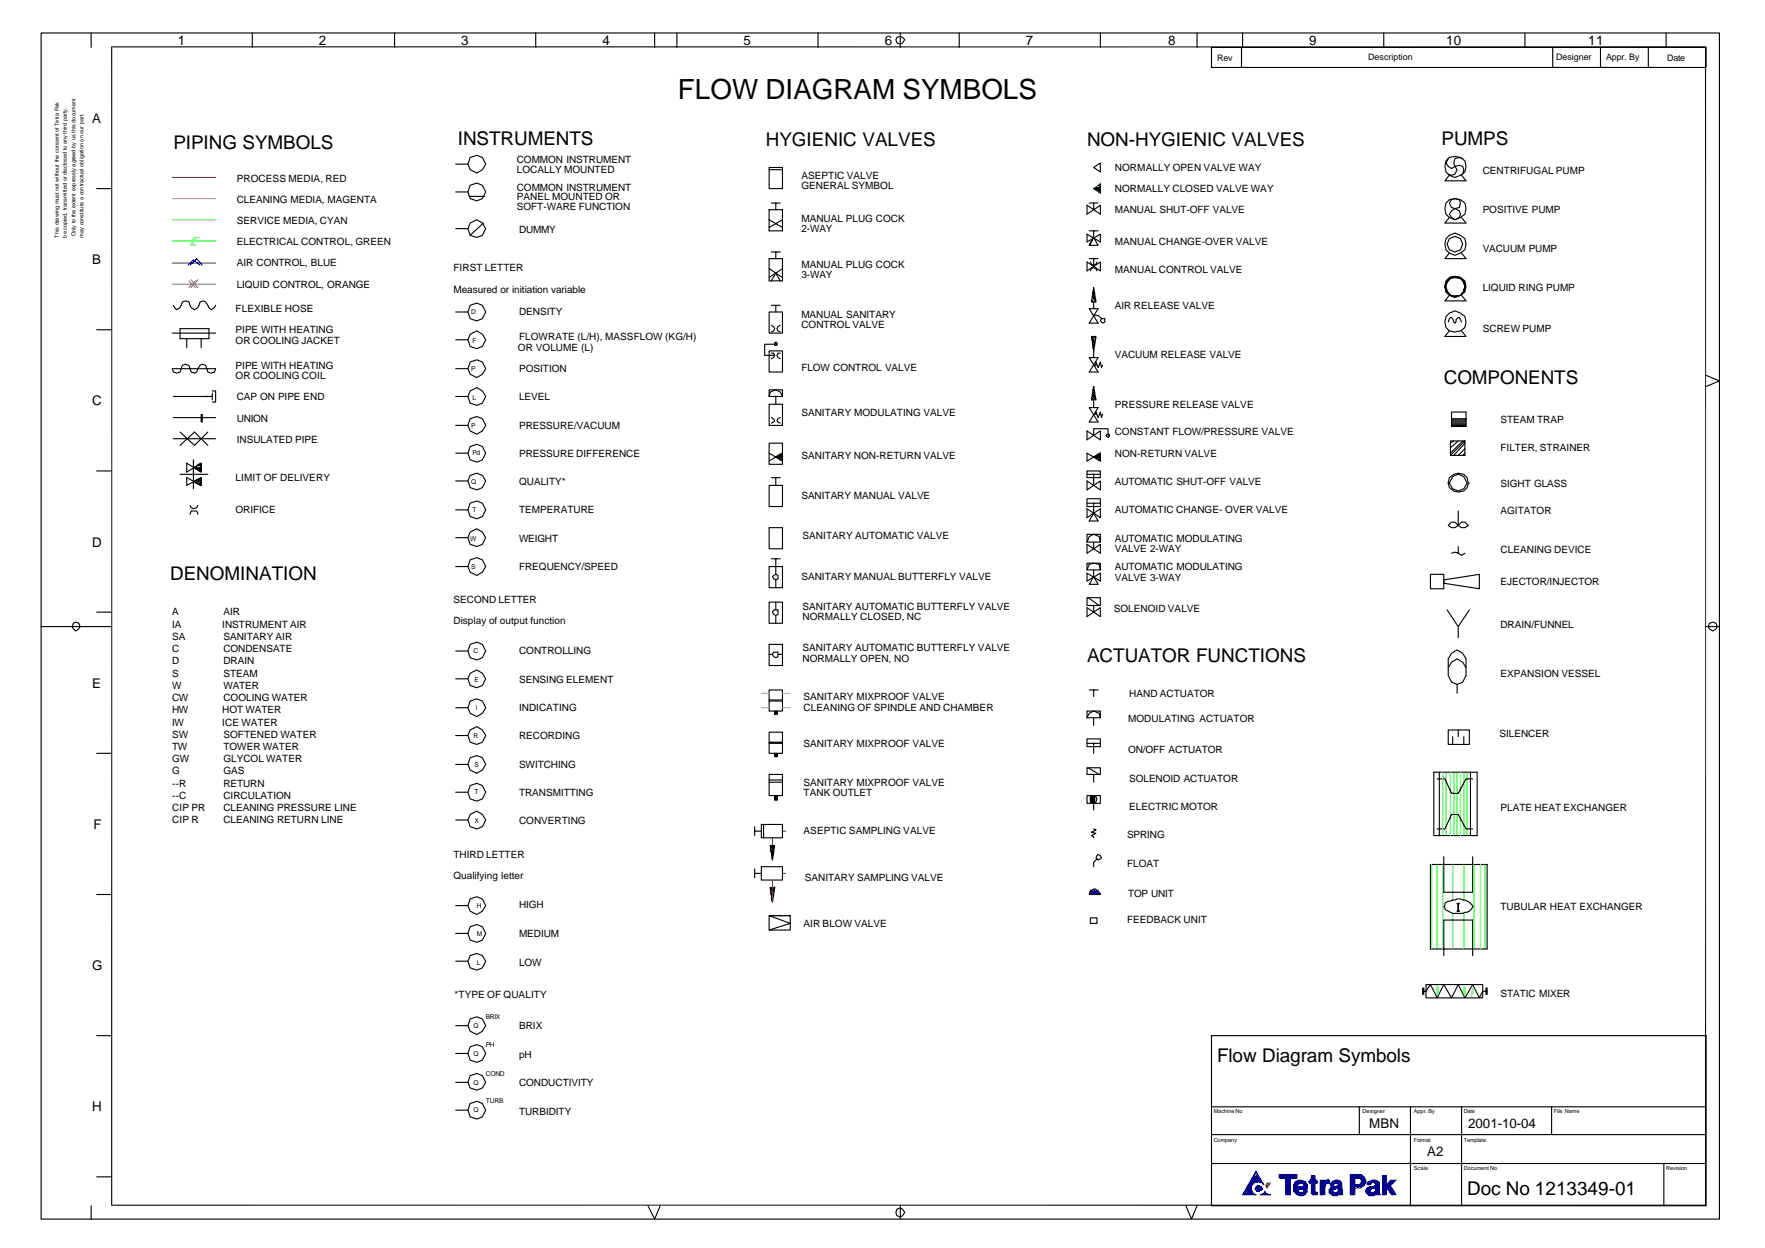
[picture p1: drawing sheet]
<svg xmlns="http://www.w3.org/2000/svg" width="420mm" height="297mm" viewBox="0 0 420 297" stroke-linecap="round" stroke-linejoin="round" font-family="sans-serif">
<g fill="none" stroke="#000" stroke-width=".26">
<path d="M9.8 7.8h399.5v282.4h-399.5zM21.7 7.8v3.5M26.5 11.2h379.6M26.6 11v276M60.1 7.8v3.5M93.9 7.8v3.5M127.5 7.8v3.5M155.8 7.8v3.5M161.1 7.8v3.5M194.7 7.8v3.5M213.5 8.9l.8-.3 1.1 .8-.6 .8-.5 .3-.8-.3-.2-.8zM214.3 7.8v3.5"/>
<path d="M228.3 7.8v3.5M261.9 7.8v3.5M285 7.8v3.5M295.8 7.8v3.5M329.4 7.8v3.5M363 7.8v3.5M396.6 7.8v3.5M406 11v276M23 44.9h3.5M23 78.5h3.5M406.1 89.3l3.2 1.4-3.2 1.3M23 112.1h3.5"/>
<path d="M9.8 149.1h16.7M17.5 148.3l.5-.2 .8 .2 .3 .8-.3 .6-.8 .5-.8-1.1zM23 145.7h3.5M406.1 149.1h3.2M406.9 148.3l.8-.2 .8 .2 .3 .8-.3 .6-.8 .5-.8-.5-.2-.6zM23 179.3h3.5M23 212.9h3.5M23 246.5h3.5M406.1 246.5h-117.7v40.5h117.7M288.4 276.9h117.7M288.4 263.4h117.7M288.4 270.1h117.7"/>
<path d="M21.7 287v3.2M23 280.1h3.5M26.5 286.9h379.6M154.3 287l1.5 3.2 1.4-3.2M213.5 287.8l.8-.3 .5 .3 .6 .8-.6 .8-.5 .2-.8-.2-.2-.8zM214.3 287v3.2M282.3 287l1.3 3.2 1.4-3.2"/>
</g>
<path d="M299 278.8l1.8 3.2-.5-.6h-.5l-.3-.2-.3 .2h-.5l-.8 .8v.3a1.68 1.68 0 0 0 .8 1.8M295.8 284.3h3.2M299 282.5a.66 .66 0 0 1 1 0h.3l.3 .5-.8 .5h-.6l-.5-.5zM300 284.3l.8-.2 .3-.6 .3 .6 .5 .2h.5zM300 284.3h2.4" fill="none" stroke="#00f" stroke-width=".26"/>
<path d="M300 284.3h2.4" fill="none" stroke="#00f" stroke-width=".24"/>
<path d="M300 284.3h1.9z" fill="#00f"/>
<path d="M295.8 284.3h3.2" fill="none" stroke="#00f" stroke-width=".24"/>
<g fill="#00f">
<path d="M300.3 284.3l1.3-.2 .3 .2z"/>
<path d="M300.3 284.3l.3-.2h1z"/>
<path d="M300.6 284.1h1z"/>
</g>
<path d="M295.8 284.2h2.9" fill="none" stroke="#00f" stroke-width=".26"/>
<g fill="#00f">
<path d="M300.8 284.1h.8z"/>
<path d="M295.8 284.3l2.4-.5 .2 .3z"/>
<path d="M301.1 283.5l.3 .6h-.6z"/>
<path d="M299.2 283.5h.6z"/>
</g>
<path d="M299.2 283.5h.6" fill="none" stroke="#00f" stroke-width=".26"/>
<g fill="#00f">
<path d="M299 283.3l.8 .2h-.6z"/>
<path d="M299 283.3h1l-.2 .2z"/>
<path d="M295.8 284.3l2.1-1 .3 .5z"/>
<path d="M299 283.3h1.3z"/>
</g>
<path d="M299 283.3h1.3" fill="none" stroke="#00f" stroke-width=".26"/>
<g fill="#00f">
<path d="M299 283.3l1.6-.3-.3 .3z"/>
<path d="M298.7 283h1.9l-1.6 .3z"/>
<path d="M295.8 284.3l2.1-1.3v.3z"/>
<path d="M298.7 283l.3-.2 1.6 .2z"/>
<path d="M299 282.8l1.3-.3 .3 .5z"/>
<path d="M295.8 284.3l2.1-1.8v.5z"/>
<path d="M299 282.5h1.3l-1.3 .3z"/>
<path d="M299 282.5h1.3z"/>
</g>
<path d="M299 282.5h1" fill="none" stroke="#00f" stroke-width=".26"/>
<g fill="#00f">
<path d="M295.8 284.3l2.1-2.1v.3z"/>
<path d="M299 282.5l.8-.3 .2 .3z"/>
<path d="M299 282.5l.2-.3h.6z"/>
</g>
<path d="M299.2 282.2h.6" fill="none" stroke="#00f" stroke-width=".26"/>
<g fill="#00f">
<path d="M299.2 282.2h.6z"/>
<path d="M298.2 282l-2.4 2.3z"/>
<path d="M298.2 282l-2.4 2.3 2.6-2.6z"/>
</g>
<path d="M300.6 281.7l.2 .3" fill="none" stroke="#00f" stroke-width=".26"/>
<path d="M299 278.8l.5 2.4-.3 .2z" fill="#00f"/>
<path d="M298.8 278.8v2.6M299.1 278.8v2.6" fill="none" stroke="#00f" stroke-width=".26"/>
<g fill="#00f">
<path d="M299 278.8l-.3 2.6-.3 .3z"/>
<path d="M299 278.8l-.6 2.9-2.6 2.6z"/>
<path d="M299 278.8l.8 2.6-.3-.2z"/>
<path d="M299 278.8l1.3 2.6h-.5z"/>
<path d="M299 278.8l1.6 2.9z"/>
<path d="M299 278.8l1.8 3.2z"/>
</g>
<path d="M299 278.8l-3.2 5.5h3.2" fill="none" stroke="#00f" stroke-width=".26"/>
<g fill="#f00">
<path d="M301.1 282.2l1.6-.8-1.1 1.6z"/>
<path d="M301.6 281.4h1.1l-1.6 .8z"/>
</g>
<g fill="none" stroke="#00f" stroke-width=".26">
<path d="M41 62.6h10.3M44.7 63.1l1.3-1.3 1.6 1.3M45.2 63.1l1.6-1.5 1.4 1.5M260.1 211.8l-.8 .6M260.4 211.6l-1.1 1.3M260.9 212.9l.8-.5-.6 .5M260.9 211.6l-1.3 1.3M261.1 211.8l-1.3 1.1M261.4 211.8l-1.3 1.1M261.4 212.1l-.8 .8M261.9 212.6l-.2 .3M304.5 279.6h4.3v.8h-1.6v3.9h-1.1v-3.9h-1.6z"/>
<path d="M312.2 279.8h.8v1.1h.5v.8h-.5v2.1h.5v.5h-1l-.3-.2v-2.4h-.5v-.8h.5zM321.5 279.6h2.6l1.1 1.3v.5l-.6 .8-.8 .6h-1.3v1.5h-1zM322.5 279.6v.8zM323.1 279.6v.8zM323.3 279.6v.8zM304.5 280.4v-.8h.3v.8v-.8h.3v.8v-.8v.8h.2v-.8v.8h.3v-.8v.8v-.8h.3v.8v-.8v.8h.2v-.8v4.7h.3v-4.7v4.7v-4.7h.3v4.7v-4.7v4.7h.2v-4.7v4.7h.3v-4.7v.8v-.8h.2v.8v-.8h.3v.8v-.8v.8h.3v-.8v.8v-.8h.2v.8v-.8h.3v.8M308.2 281.4a1.76 1.76 0 0 1 2.9 .6v1h-2.3l.5 .8h1.1v-.5h.7a1.32 1.32 0 0 1-.7 1.2 1.32 1.32 0 0 1-1.4-.2h-.2l-.8-.8v-1.3zM308.8 282.2l.5-.5h.8l.3 .3v.5h-1.6zM308.8 282v-.8v3.1l-.3-.2v-2.9v2.9v-2.7l-.3 .3v2.1v-2.1l-.2 .3v1.5v-1.3v.8M308.8 283.3v1h.2v-.8v.8v-.5M308.8 282.5v.5M309 281.2v.5z"/>
<path d="M309 281.7v-.5h.3v.5M309 282.5v.5M309.3 283.8v.5zM309.3 281.2v.2zM309.3 283.8v.5h.3v-.5v.5h.2v-.5M309.3 282.5v.5M309.6 281.2v.2zM309.6 282.5v.5M309.8 281.2v.2zM309.8 283.8v.5zM309.8 281.7v-.5h.3v.5v-.5h.3v.5M309.8 282.5v.5"/>
<path d="M310.1 283.8v.5zM310.1 282.5v.5M310.4 282v-.8v1.8v-.5M310.6 281.4v1.6zM310.6 283.5v.6zM310.6 283.5v.8h-.2v-.8v.8v-.5M310.9 283.5v.3zM311.1 283.5v.3zM311.1 282.2v.8v-1l-.2-.3v1.3v-1.3l-.3-.3v1.6M311.7 281.4v-.2v.2v-.2h.2v.2l.3-1.6v4.3v-4.3v4.3l.3 .2v-4.5v4.5h.2v-4.5v4.5v-4.5h.3v4.5v-.5v.5h.3v-.5v.5h.2v-.5v.5M313 281.2v.2zM313.3 281.2v.2z"/>
<path d="M313.5 281.2v.2zM316.2 281.7v-.8v.8v-.8h-.3v.8v-.5h-.3v.8h-.2v-.8l-.3 3.1v-3.1v3.1v-3.1h-.2v3.1v-3.1v3.1h-.3v-3.1v3.1h-.3v-3.1v3.1h1.1v-2.1l.2-.5h.8v-.8h-.8l-.2 .5v-.5h-1.1v3.4M316.4 283v.8zM316.7 281.7a1.67 1.67 0 0 1 2.7-.3l.2 2.9h-1l-.3 .3h-1.1l-.5-.5h-.3v-.8l.6-.8h.8l.8-.3v-.5h-.8l-.3 .5h-.8zM316.7 281.7v.3zM317 281.4v.6zM317 282.8v1.5zM317 282.8v1.5l-.3-.2v-1.1v1.1M317 282v-.6l.2-.2v.8M317.2 283.3l1.6-.8-.2 1-.3 .3h-.8zM317.2 281.2v.8zM317.2 282.8v1.5v-1.8v.5"/>
<path d="M317.2 283.8v.5h.3v-.5v.5h.3v-.2M317.5 281.2v.5zM317.5 282.5v.5M317.8 284.1v.2zM317.8 281.7v-.8h.2v.5v-.5h.3v.8M317.8 282.5v.5M318 283.8v.5v-.2M318 282.5v.3M318.3 283.8v.5zM318.3 282.5v.3M318.6 281.2v.5zM318.6 283v1.3h-.3v-.5"/>
<path d="M318.6 281.2v1.6M318.8 281.2v3.1v-3.1h.3v3.1v-3.1v3.1h.3v-2.9v2.9v-1.3M321.5 284.3v-4.7v4.7h.2v-4.7v4.7v-4.7h.3v4.7v-4.7v4.7h.3v-4.7v4.7M322.5 280.4h1.3l.3 .8-.5 .8h-1.1zM322.5 282v.5zM322.5 280.4v-.8h.3v.8v-.8h.3v.8M322.5 282v.5M322.8 282v.5zM323.1 282v.5zM323.1 282v.5h.2v-.5M323.3 282v.5zM323.3 280.4v-.8h.3v.8v-.8h.2v1"/>
<path d="M323.6 282v.5zM323.8 282v.5zM324.1 281.4v1.1h-.3v-.8M324.1 280.9v-1.1v2.7v-2.7l.3 .3v2.1v-2.1h.2v2.1v-2.1v1.9l.3-.3v-1.1v.8M325.2 283.8v-.5l.2-.3v.8M325.4 281.4l1.4-.5h.8l.7 .5v2.7l.3 .2h-1v-.2l-.6 .5h-1l-.8-.8v-.5l.2-.5 .6-.3h.8l.8-.3v-.5l-.6-.3h-.5l-.3 .6h-.8zM325.4 281.7v.3zM325.4 283v1.1M325.7 281.4v.6zM326 281.2v.8zM326 282.5v1.8v-1.5v1.5h-.3v-1.5v1.3h-.3v-1.3M326 281.2v.8"/>
<path d="M326.2 283l.6-.2h.5l.3-.3v1l-.6 .3h-.8zM326.2 283.8v.5zM326.2 281.7v-.5h.3v.5M326.2 281.2v.8M326.2 282.5v.5M326.5 281.2v.2zM326.5 283.8v.5v-.2v.2h.3v-.5M326.5 282.5v.5M326.8 280.9v.5zM326.8 281.4v-.5h.2v.5v-.5h.3v.8M326.8 282.5v.3M327 283.8v.5z"/>
<path d="M327 282.5v.3M327.3 283.8v.5zM327.3 282.2v.6M327.3 283.8v.3M327.6 282.5v-1.3v3.1v-3.1h.2v3.1v-3.1h.3v3.1v-2.9v2.9h.2v-1.5M327.6 283v1.1M331 282.5v1.6zM331 282.2v-1v2.6l-.3-.3v-2.1v1.9v-1.6h-.2v1.3v-1h-.3v1v-.8v.8l-.3 .3v-3.5v4.5h-.2v-4.5v4.5v-4.5h-.3v4.5v-4.5v4.5h-.3v-4.5v4.5h.8v-1l.6-.3 .8 1.3h1l-1.3-2.1 1.3-1.3h-1.3l-1.1 1.3v-2.4h-.8v4.5M331 282v-.8h.3v.8M331.3 282.8v1.5v-1.3M331.5 281.4v-.2v.5v-.5h-.2v.5M331.5 283v1.3v-1v1h.3v-.8"/>
<path d="M331.8 283.8v.5zM331.8 280.9v.5M332.1 284.1v.2"/>
</g>
<g fill="none" stroke="#000" stroke-width=".26">
<path d="M288.4 11.3h117.7v4.8h-117.7zM295.5 11.3v4.8M369.6 11.3v4.8M381 11.3v4.8M392.4 11.3v4.8M108.5 39.1h2.9M111.9 37.5l1.6-.5 1.3 .5 .8 1.6-.8 1.3-1.3 .8-1.6-.8-.5-1.3zM183.1 39.9h3.2v5h-3.2zM260.4 39.9l1.5-1.1v2.1zM344.2 38.3a2.91 2.91 0 0 1 4.5 0l.3 1.3-.3 1.3-1 .8-1.4 .5a2.65 2.65 0 0 1-2.1-3.9zM344.8 37.7l-.6 1.1 .6 .8 .7 .5 .8-.5M346.3 39.6l.6 .8-.6 1.1-.8 .2-.7-.2"/>
<path d="M346.3 39.6l1.1-.3 .8 .3 .3 .8-.3 1.1M348.2 37.7l-.8-.2-1.1 .2-.2 1.1 .2 .8M108.5 45.7h2.9M108.5 54.4h2.9M111.7 46.7h3.7M111.9 44.1l1.6-.5 1.3 .5 .8 1.6-.8 1.6-1.3 .5-1.6-.5-.5-1.6zM111.9 53.1l1.6-.8 1.3 .8 .8 1.3-.8 1.6-1.3 .5-1.6-.5-.5-1.6zM115.1 53.1l-3.2 2.9M183.1 49.9h3.2v5h-3.2zM183.1 52.3l3.2 1.9M183.1 40.4h3.2M183.6 48.3h2.1"/>
<path d="M183.6 60h2.1M184.7 48.3v1.6M184.7 60v1.6M186.3 52.3l-3.2 1.9M258.8 48.9v2.1l3.1-2.1v2.1zM258.8 55.7v1.9l3.1-1.9v1.9zM259.3 48.3h2.1M259.3 54.9h2.1M260.4 44.9l1.5-1.1v2.1zM260.4 54.9v1.6l-1.1 1.9h2.1l-1-1.9-1.1 1.9M260.4 48.3v1.6M260.4 44.9h1.5"/>
<path d="M260.9 45.2h1M260.9 44.6h1M261.4 45.4h.5M261.4 44.1h.5M344.2 48.3a2.91 2.91 0 0 1 4.5 0l.3 1.4-.3 1.3-1 .8-1.4 .5a2.65 2.65 0 0 1-2.1-4zM345 41.7l-1 1.3h5l-1.1-1.3M345 51.8l-1 1.3h5l-1.1-1.3M345.5 50.2l.8-.5 1.1 .5 .3 .8-.3 .8-1.1 .5-.8-.5-.5-.8zM345.5 47.5l.8-.2 1.1 .2 .3 .8-.3 1.1-1.1 .3-.8-.3-.5-1.1zM41 79.3h10.3M41.3 72.7l.8 1 .8-.5 .5-1.3 .8-.3 .8 .3 .5 1.3 .8 .5 .8-.5 .5-1.3 .8-.3 .5 .3 .8 1.3 .6 .5 .8-.5 .2-.5M42.9 78.2h6.8v2.4h-6.8z"/>
<path d="M108.5 74.3h2.9M111.9 72.7l1.6-.6 1.3 .6 .8 1.6-.8 1.5-1.3 .6-1.6-.6-.5-1.5zM111.9 79.6l1.6-.8 1.3 .8 .8 1.3-.8 1.6-1.3 .5-1.6-.5-.5-1.6zM183.1 74.3h3.2v5h-3.2zM183.1 61.6h3.2v5.3h-3.2zM183.1 63.9l3.2 2.2M183.6 66.9l1.1-1.9 1 1.9M183.6 77.4l.5 .3 .3 .5-.3 .6-.5 .2M183.6 72.7h2.1M184.7 72.7v1.6M185.7 77.4l-.5 .3-.3 .5 .3 .6 .5 .2M186.3 63.9l-3.2 2.2"/>
<path d="M258.8 62.4v2.1l3.1-2.1v2.1zM259.3 73.5h2.1l-2.1 3.4h2.1zM259.3 61.6h2.1M259.6 64.5l.2-.6 .6-.2 .5 .2 .2 .6M259.6 62.4l.2 .5 .6 .2 .5-.2 .2-.5M259.8 71.3l.6 .6v1.6M259.8 71.6l.3 .3M260.1 69.8l.5 .2M260.1 70l.5 .6M260.1 70.3l.5 .8M260.1 70.6l.8 .7M260.1 70.8l.8 1.1"/>
<path d="M260.1 69.5l.5 .3M260.4 68.4l.5 3.5h-1.1zM260.4 68.7v.5M260.4 75.1h1l.8 .7M260.4 61.6v1.8M262.2 75.8h.8v.8l-.5 .3-.6-.5zM344.2 75.3l.8-.8 1.3-.5 1.4 .5a2.35 2.35 0 0 1 1.3 2.1 2.35 2.35 0 0 1-1.3 2.2l-1.4 .2-1.3-.2-.8-.8-.2-1.4zM344.2 66.9a2.91 2.91 0 0 1 4.5 0l.3 1.3-.3 1.3-1 .8-1.4 .5a2.65 2.65 0 0 1-2.1-3.9zM344.2 67.1l1.1-1 1-.3 1.4 .3a2.65 2.65 0 0 1 0 4.2 2.52 2.52 0 0 1-3.7-2.1l1.3-2.1 1-.3 1.4 .3a2.65 2.65 0 0 1 0 4.2l-1.4 .3a2.25 2.25 0 0 1-2.1-2.3 2.25 2.25 0 0 1 2.1-2.2l1.4 .2a2.31 2.31 0 0 1 .8 3.2 2.31 2.31 0 0 1-3.2 .8l-1.1-.8-.2-1.3zM344.8 76.6l.5-1 .5 .2 .5 1.1 .3-.3v-.5l.5-.5h.3l.5 1M345 78.8l-1 1.3h5l-1.1-1.3M345 70.3l-1 1.3h5l-1.1-1.3"/>
<path d="M345 60.2l-1 1.4h5l-1.1-1.4M41 87.8h10.3l-.2 .7-.8 .3-.8-.3-.6-1.5-.7-.3-.6 .3-.8 1.5-.5 .3-.8-.3-.5-1.5-.8-.3-.8 .3-.5 1.5-.8 .3-.8-.3zM41.3 94.4h9.2M41.3 99.4h10M44.4 80.6v2.1M47.9 80.6v2.1M47.9 98.6v1.9M48.2 98.6v1.9M50.5 93h.8v2.7h-.8M50.5 93.6v1.6M108.5 80.9h2.9M108.5 87.8h2.9"/>
<path d="M108.5 94.4h2.9M111.9 86.2l1.6-.6 1.3 .6 .8 1.6-.8 1.3-1.3 .8-1.6-.8-.5-1.3zM111.9 93l1.6-.7 1.3 .7 .8 1.4-.8 1.6-1.3 .5-1.6-.5-.5-1.6zM111.9 99.7l1.6-.6 1.3 .6 .8 1.5-.8 1.4-1.3 .8-1.6-.8-.5-1.4zM183.1 83.5h3.2v5h-3.2zM183.1 96.2h3.2v5h-3.2zM183.1 92.8h3.2v1.6h-3.2zM183.1 94.4l.3-1.1 1.3-.5 1 .5 .6 1.1M183.6 84h.5l.3 .6-.3 .5-.5 .3M183.6 99.4l.5 .3 .3 .5-.8 .5M184.4 81.7l.3-.3 .2 .3v.5h-.5zM184.7 81.9h-2.7v2.7h2.4"/>
<path d="M184.7 94.4v1.8M185.7 84h-.5l-.3 .6 .3 .5 .5 .3M185.7 99.4l-.5 .3-.3 .5 .8 .5M259.3 97h2.1l-2.1 3.5h2.1zM259.3 85.1h2.1l-2.1 3.4h2.1zM259.8 80.1h1.1l-.5 3.4zM259.8 94.6l.6 .6M259.8 95.2h.3M259.8 80.6l.8 .8M259.8 80.1l.8 1M260.1 82.7l.3 .6M260.1 93.3l.5 .3"/>
<path d="M260.1 93.6l.5 .5M260.1 93.8l.5 .6M260.1 94.1l.8 .8M260.1 94.4l.8 .8M260.1 92.8l.5 .5M260.1 81.9l.5 .3M260.1 81.4l.5 .5M260.1 80.9l.5 .8M260.1 80.1l.8 .5M260.1 82.2l.3 .3M260.4 92l.5 3.2h-1.1zM260.4 98.6h.5v-.5l.5 1.3 .5-1.3 .3 1.3 .3-.8"/>
<path d="M260.4 87h.5v-.8l.5 1.3 .5-1.3 .3 1.3 .3-.5M260.4 83.5v1.6M260.4 92v.3M260.4 92.5v.3M260.4 95.4v1.6M260.6 80.1l.3 .2M345.5 99.7h3.5M345.5 98.1h3.5v3.4h-3.5zM345.5 99.9h3.5M41.3 104.4h10M42.9 102.8l3.4 3.2 3.2-3.2M42.9 112.9h6.6"/>
<path d="M42.9 106l3.4-3.2 3.2 3.2M44.4 113.7v1.8l3.5-1.8v1.8zM44.4 110.2v2.2l3.5-2.2v2.2zM46 109.4v6.9M46.3 114.5h1.6M46.3 111.3h1.6M46.6 115h1.3M46.6 111.6h1.3M46.8 114.2h1.1M46.8 110.8h1.1M47.1 115.3h.8M47.1 111.8h.8"/>
<path d="M47.4 113.9h.5M47.4 110.5h.5M47.6 115.5h.3M47.6 112.1h.3M108.5 101.2h2.9M108.5 114.5h2.9M108.5 107.9h2.9M111.9 106.3l1.6-.6 1.3 .6 .8 1.6-.8 1.5-1.3 .6-1.6-.6-.5-1.5zM111.9 113.2l1.6-.6 1.3 .6 .8 1.3-.8 1.6-1.3 .5-1.6-.5-.5-1.6zM111.9 119.8l1.6-.6 1.3 .6 .8 1.6-.8 1.5-1.3 .6-1.6-.6-.5-1.5zM183.1 105.5h3.2v5h-3.2zM183.1 115.5h3.2v5.1h-3.2z"/>
<path d="M183.1 107.9l3.2 1.8v-.3h-.6M183.6 113.7h2.1M184.7 113.7v1.8M184.7 108.7h1.6M185.2 108.4h1.1M185.2 108.9h1.1M185.7 108.1h.6M186.3 107.9l-3.2 1.8M258.8 118.7h3.1v1.9h-3.1zM258.8 112.1h3.1v1.6h-3.1zM258.8 107.9v1.8l3.1-1.8v1.8zM258.8 114.5v2.1l3.1-2.1v2.1z"/>
<path d="M258.8 102.6v2.1l3.1-2.1v2.1zM258.8 119.8h3.1M258.8 112.9h3.1M260.4 103.6v-1.6h3.4v1.6M260.4 112.9v2.6M260.4 119.8v2.3M260.4 108.7h1.5M260.9 108.4h1M260.9 108.9h1M261.4 109.4h.5v.3M261.4 108.1h.5M263.3 103.6l.2-.2h.6v.5l-.3 .3z"/>
<path d="M344.8 114.7v.3M345 113.7a2.65 2.65 0 0 1 4.2 0l.3 1.3-.3 1.1a2.65 2.65 0 0 1-4.2 0l-.2-1.1zM345.5 101h3.5zM345.5 100.7h3.5zM345.5 100.2h3.5zM345.5 101.2h3.5M345.5 100.5h3.5M345.8 113.4l1.3-.5 1.4 .5 .7 1.6-.7 1.3-1.4 .6-1.3-.6-.8-1.3zM346.1 105l-.8 .5M347.1 105l-1.8 1.5M348.2 105l-2.9 2.9M348.7 105l-3.4 3.4v-3.4h3.4v3.4h-3.4"/>
<path d="M348.7 107.9l-.5 .5M348.7 106.8l-1.6 1.6M348.7 105.5l-2.6 2.9M349.5 115h.3M45.2 122.4l.3-.8h1.3l.3 .8M45.2 120.3l.3 .5 .5 .3 .8-.3 .3-.5M108.5 121.4h2.9M108.5 128h2.9M108.5 134.8h2.9M111.9 126.6l1.6-.7 1.3 .7 .8 1.4-.8 1.6-1.3 .5-1.6-.5-.5-1.6zM111.9 133.3l1.6-.6 1.3 .6 .8 1.5-.8 1.4-1.3 .8-1.6-.8-.5-1.4zM183.1 134.8h3.2v5.1h-3.2z"/>
<path d="M183.1 125.6h3.2v5h-3.2zM183.6 133h2.1M184.1 137l.6-.3 .5 .3v.8l-.5 .2-.6-.2-.2-.6zM184.7 133v3.7M184.7 138v1.9M258.8 134.1h3.1v1.5h-3.1zM258.8 127.2h3.1v1.8h-3.1zM258.8 121.1v2.1l3.1-2.1v2.1zM258.8 136.4v1.9l3.1-1.9v1.9zM258.8 135.6l.5-1.3 1.1-.2 1.3 .2 .2 1.3M258.8 129.6l3.1 2.1v-2.1l-3.1 2.1zM258.8 129l.5-1.3 1.1-.5 1.3 .5 .2 1.3"/>
<path d="M260.4 137.2l1 1.9h-2.1zM260.4 122.1l1 1.9h-2.1zM260.4 129v1.6M260.4 135.6v1.6M340.5 136.7h3.2v3.4h-3.2zM343.7 138l8.5-1.3v3.4l-8.5-1.3zM344.8 125.1l.7-.8h.8l.8 .8-.8 .5h-.8zM347.1 125.1l.8-.8h.8l.8 .8-.8 .5h-.8zM347.1 130.1v1.6l-.8-.3-.8 .3M347.1 131.7l.8 .5 .8-.5M347.1 121.6v3.5M108.5 155h2.9"/>
<path d="M111.9 153.4l1.6-.6 1.3 .6 .8 1.6-.8 1.5-1.3 .6-1.6-.6-.5-1.5zM183.1 143.3h3.2v5h-3.2zM183.1 153.4h3.2v5h-3.2zM183.1 155.8h.8M184.1 145.2h1.1v1l-.5 .3-.6-.3-.2-.5zM184.1 155.2h1.1v1.1l-.5 .2-.6-.2-.2-.5zM184.7 143.3v1.9M184.7 146.5v1.8M185.2 155.8h1.1M258.8 142.3h3.1v1.8h-3.1zM258.8 144.6v2.2l3.1-2.2v2.2zM259 142.3l2.7 1.8"/>
<path d="M260.4 144.1v1.6M344.5 145.2l2.6 3.9v2.7M344.8 158.9l.7-1.3 1.4-.8 1.3 .8 .8 1.3M345.5 155.5l1.4-.8 1.3 .8 .8 1.3v4l-.8 1.6-1.3 .5-1.4-.5-.7-1.6v-4zM349.8 145.2l-2.7 3.9M108.5 175.1h2.9M108.5 168.5h2.9M108.5 161.6h2.9M111.9 173.7l1.6-.8 1.3 .8 .8 1.4-.8 1.6-1.3 .5-1.6-.5-.5-1.6zM111.9 160.2l1.6-.7 1.3 .7 .8 1.4-.8 1.6-1.3 .5-1.6-.5-.5-1.6zM111.9 166.9l1.6-.6 1.3 .6 .8 1.6-.8 1.3-1.3 .8-1.6-.8-.5-1.3zM183.1 174.3h3.2v5h-3.2z"/>
<path d="M183.1 164.2h3.2v5h-3.2zM183.1 176.9h3.2M183.1 176.7h3.2M183.1 166.9h3.2M183.1 166.6h3.2M184.7 169.2v.8M184.7 179.3v.8M184.9 179.3v.8h-.5v-.8v.8M184.9 169.2v.8h-.5v-.8v.8M258.8 169.2h3.1v1.6h-3.1zM258.8 175.9h3.1v1.8h-3.1zM258.8 170.8l.5-1 1.1-.6 1.3 .6 .2 1"/>
<path d="M258.8 176.9h3.1M259.3 164.2h2.1M260.4 164.2v1.6M260.4 170.8v1.9M260.4 176.9v2.4M344.8 173.7h5v3.5h-5zM345.8 175.3v1.9M346.9 162.9v2.1M347.1 173.7v1.6M348.5 175.3v1.9M108.5 195.2h2.9M108.5 188.6h2.9"/>
<path d="M108.5 181.9h2.9M111.9 193.9l1.6-.8 1.3 .8 .8 1.3-.8 1.6-1.3 .5-1.6-.5-.5-1.6zM111.9 180.4l1.6-.6 1.3 .6 .8 1.5-.8 1.4-1.3 .8-1.6-.8-.5-1.4zM111.9 187l1.6-.6 1.3 .6 .8 1.6-.8 1.5-1.3 .6-1.6-.6-.5-1.5zM179.7 196.8v2.1M179.7 197.8h1.5M181.2 196.2h5.1v3.2h-5.1zM181.8 196.2v3.2M183.1 184.3h3.2v5.1h-3.2zM183.1 185.6h3.2M183.1 186.2h3.2M184.7 189.4v1"/>
<path d="M184.9 189.4v1h-.5v-1v1M258.8 182.7h3.1v1.6h-3.1zM258.8 189.4h3.1v1.8h-3.1zM259 182.7l2.7 1.6zM259.8 189.6l.6-.2 .5 .2 .2 .5-.2 .8-.5 .3-.6-.3-.2-.8zM260.4 197.3l.5 .3-1.1 .5 1.1 .2-1.1 .6 .6 .2v.3M260.4 184.3v1.9M260.4 191.2v1.6M341.3 183.8h10.3v15.1h-10.3zM342.1 197.3h1.9l1.5-3.4h1.6l1.9 3.4h1.6M342.1 185.4h1.9l1.5 3.4h1.6l1.9-3.4h1.6M342.6 183.8v15.1z"/>
<path d="M350 183.8v15.1M108.5 215.5h2.9M111.9 214l1.6-.6 1.3 .6 .8 1.5-.8 1.4-1.3 .8-1.6-.8-.5-1.4zM179.7 207.9h1.5M179.7 206.8v2.1M181.2 206.3h5.1v3.2h-5.1zM183.1 217.9h5v3.5h-5zM183.4 201.3h1l-.5 3.4zM183.4 211.3h1l-.5 3.5zM183.4 211.3l.7 .8M183.4 211.6l.7 .8M183.4 212.1l.7 .8"/>
<path d="M183.4 212.6l.7 .6M183.4 202.6l.7 .5M183.4 202.1l.7 .7M183.4 201.5l.7 .8M183.4 201.3l.7 .8M183.6 211.3l.5 .5M183.6 214.2h.3M183.6 213.7l.3 .3M183.6 213.4l.3 .3M183.6 212.9l.3 .5M183.6 202.8l.3 .6M183.6 201.3l.5 .5"/>
<path d="M183.6 203.4l.3 .2M183.6 203.6l.3 .3M183.6 204.2h.3M183.9 211.3l.2 .3M183.9 201.3l.2 .2M184.4 211v.3M188.1 217.9h-5l5 1.9-5 1.6M259.6 218.5h1.5v1.3h-1.5zM259.6 212.1l1-.5 .8 .5 .5 .8h-2.6zM259.6 211.8v.3M261.1 203.6l.3-.2 .5 .2 .3 .6-.8 .5-.5-.5zM261.1 204.4l-.7 .8v1.1"/>
<path d="M340.5 205.8h13.5v20.1h-13.5zM343.7 203.9v8.5h6.9v-8.5M344 215l.8-.5h.5l1.6-.5h.8l.5 .2a2.51 2.51 0 0 1 2.4 1.6 1.8 1.8 0 0 1-1.9 1.3 4.2 4.2 0 0 1-4.7-.8l-.3-.5 .3-.3zM346.9 215l.2 .3zM346.9 216.9l.2-.3 .3 .3zM346.9 215h.5M346.9 216.9h.5M347.1 215.3v1.6v-1.9v1.9M347.4 215l-.3 .3zM108.5 222.2h2.9M108.5 228.8h2.9M111.9 220.6l1.6-.6 1.3 .6 .8 1.6-.8 1.5-1.3 .6-1.6-.6-.5-1.5z"/>
<path d="M111.9 227.5l1.6-.6 1.3 .6 .8 1.3-.8 1.6-1.3 .5-1.6-.5-.5-1.6zM338.7 235.1v1.6M338.9 235.9h.6l1-1.6 1.6 3.2 1.6-3.2 1.8 3.2 1.6-3.2 1.6 3.2 1.9-3.2 1.6 3.2 .8-1.6h.7M338.9 235.1v1.6M339.5 234.3h13.5v3.2h-13.5zM343.7 227.5v-8.5h6.9v8.5M353.7 235.1v1.6M354 235.1v1.6M108.5 244.1h2.9M108.5 257.6h2.9M108.5 250.7h2.9M111.9 242.5l1.6-.5 1.3 .5 .8 1.6-.8 1.3-1.3 .8-1.6-.8-.5-1.3z"/>
<path d="M111.9 249.1l1.6-.5 1.3 .5 .8 1.6-.8 1.6-1.3 .6-1.6-.6-.5-1.6zM111.9 256l1.6-.5 1.3 .5 .8 1.6-.8 1.3-1.3 .6-1.6-.6-.5-1.3zM406.1 246.5v40.5M108.5 264.2h2.9M111.9 262.6l1.6-.5 1.3 .5 .8 1.6-.8 1.6-1.3 .5-1.6-.5-.5-1.6zM323.6 263.4v6.7M335.8 263.4v23.6M347.9 263.4v23.6M369.4 263.4v6.7M396.1 276.9v10.1"/>
<circle cx="346.3" cy="58.1" r="1.86"/>
<circle cx="346.4" cy="58.1" r="2.55"/>
</g>
<g fill="none" stroke="#0f0" stroke-width=".26">
<path d="M46.8 56.5h-.5l-.5 .8h-4.8M47.4 56.5h-.8l-1.1 1.9h1.1M51.3 57.3h-5.5l-.3 1.1h.5M260.4 44.9h1.5M260.6 44.6h1.3M260.6 45.2h1.3M260.9 45.2h1zM261.1 44.4h.8zM261.4 45.4h.5h-.8h.8v.3h-.5M261.4 44.1h.5M261.4 44.4h.5M261.7 45.7h.2z"/>
<path d="M261.9 43.6v.2M184.4 81.7l.5 .2-.2 .3-.3-.5h.5v.2h-.5zM184.7 81.7v.2M46.3 114.5h1.6zM46.3 111h1.6zM46.3 114.7h1.6h-1.6h1.6h-1.3M46.3 111.3h1.6M46.6 111h1.3zM46.6 114.2h1.3h-1.1M46.6 114.5h1.3M46.6 111.6h1.3M46.8 111.6h1.1z"/>
<path d="M46.8 110.8h1.1M47.1 113.9h.8zM47.1 115h.8h-1.1h1.1M47.1 110.5h.8h-.5M47.1 115.3h.8M47.1 114.2h.8M47.4 115.3h.5zM47.4 111.8h.5h-.8h.8M47.4 113.9h.5M47.4 112.1h.5M47.6 115.5h.3zM47.6 112.1h.3z"/>
<path d="M47.6 110.2h.3zM47.6 113.7h.3M47.6 110.5h.3M184.7 108.7h1.6M184.9 108.9h1.4M184.9 108.4h1.4h-1.1M185.2 109.2h1.1h-.8M185.5 108.1h.8zM185.5 108.4h.8M185.7 109.4h.6h-.3M185.7 108.1h.6M186 107.9h.3z"/>
<path d="M186.3 109.4v.3h-.3M186.3 107.6v.3M260.4 108.7h1.5M260.9 108.4h1zM260.9 109.2h1h-.8h.8h-.5M260.9 108.9h1h-1.3h1.3M261.1 108.1h.8M261.1 108.4h.8M261.4 109.4h.5h-.2M261.7 107.9h.2zM261.9 107.6v.3M261.9 109.4v.3h-.2"/>
<path d="M263.5 103.6l.3-.2v.2h.3l-.3 .3h-.3zM263.5 103.6h.3v.3h-.3zM263.8 103.4v.2M343.4 183.8v15.1M344.2 183.8v15.1M345.3 183.8v15.1M346.1 183.8v15.1M346.9 183.8v15.1M347.7 183.8v15.1M348.5 183.8v15.1M349.2 183.8v15.1M340.8 205.8v20.1"/>
<path d="M342.1 205.8v20.1M343.4 205.8v20.1M345.8 205.8v8.4M345.8 217.4v8.5M348.5 205.8v8.4M348.5 217.4v8.5M350.8 205.8v20.1M352.4 205.8v20.1M353.5 205.8v20.1M342.1 234.6v2.1M342.4 235.1v1.6M348.5 235.1v1.3"/>
<path d="M348.7 234.9v1.8M350.3 235.9v1.3M350.6 235.4v1.3"/>
</g>
<path d="M41 42.2h10.3M183.9 199.4v5.3M186.3 197.8h.8M183.9 209.5v5.3M186.3 207.9h.8" fill="none" stroke="#f00" stroke-width=".26"/>
<path d="M41 52.3h10.3" fill="none" stroke="#0ff" stroke-width=".26"/>
<path d="M41 47.3h10.3M181.2 168.5h1.9M181.2 165h1.9M186.3 168.5h1.8M186.3 165h1.8" fill="none" stroke="#f0f" stroke-width=".26"/>
<path d="M259.6 189.6h1v1.3h-1z" fill-rule="evenodd" fill="#000" stroke="#000" stroke-width=".26"/>
<path d="M41 67.6h10.3M45 66.9l1.6 1.5M45.5 66.6l1.6 1.8M46.6 66.9l-1.6 1.5M47.1 66.6l-1.6 1.8" fill="none" stroke="#ff7f00" stroke-width=".26"/>
<text font-size="6.6" x="161.4" y="23.5">FLOW DIAGRAM SYMBOLS</text>
<g font-size="4.5">
<text x="41.3" y="35.4">PIPING SYMBOLS</text>
<text x="109" y="34.6">INSTRUMENTS</text>
<text x="182.3" y="34.8">HYGIENIC VALVES</text>
<text x="258.8" y="34.8">NON-HYGIENIC VALVES</text>
<text x="343.2" y="34.6">PUMPS</text>
<text x="343.7" y="91.5">COMPONENTS</text>
<text x="40.5" y="138">DENOMINATION</text>
<text x="258.8" y="157.6">ACTUATOR FUNCTIONS</text>
<text x="289.7" y="252.9">Flow Diagram Symbols</text>
<text x="349.2" y="284.3">Doc No 1213349-01</text>
</g>
<g font-size="3.2">
<text x="42.3" y="10.8">1</text>
<text x="75.9" y="10.8">2</text>
<text x="109.8" y="10.8">3</text>
<text x="143.4" y="10.8">4</text>
<text x="177" y="10.8">5</text>
<text x="210.6" y="10.8">6</text>
<text x="244.2" y="10.8">7</text>
<text x="278.1" y="10.8">8</text>
<text x="311.7" y="10.8">9</text>
<text x="344.2" y="10.8">10</text>
<text x="378.1" y="10.8">11</text>
<text x="22" y="29.3">A</text>
<text x="22" y="62.9">B</text>
<text x="22" y="96.5">C</text>
<text x="22" y="130.1">D</text>
<text x="22" y="163.7">E</text>
<text x="22.2" y="197.3">F</text>
<text x="22" y="230.9">G</text>
<text x="22" y="264.5">H</text>
<text x="326" y="268.5">MBN</text>
<text x="349.5" y="268.5">2001-10-04</text>
<text x="339.7" y="275.1">A2</text>
</g>
<g font-size="2.4">
<text x="123" y="38.8">COMMON INSTRUMENT</text>
<text x="123" y="41.2">LOCALLY MOUNTED</text>
<text x="265.4" y="40.7">NORMALLY OPEN VALVE WAY</text>
<text x="353" y="41.5">CENTRIFUGAL PUMP</text>
<text x="56.4" y="43.3">PROCESS MEDIA, RED</text>
<text x="123" y="45.4">COMMON INSTRUMENT</text>
<text x="123" y="47.5">PANEL MOUNTED OR</text>
<text x="190.8" y="42.5">ASEPTIC VALVE</text>
<text x="190.8" y="44.9">GENERAL SYMBOL</text>
<text x="265.4" y="45.7">NORMALLY CLOSED VALVE WAY</text>
<text x="56.4" y="53.4">SERVICE MEDIA, CYAN</text>
<text x="56.4" y="48.3">CLEANING MEDIA, MAGENTA</text>
<text x="123" y="49.9">SOFT-WARE FUNCTION</text>
<text x="190.8" y="52.8">MANUAL PLUG COCK</text>
<text x="265.4" y="50.7">MANUAL SHUT-OFF VALVE</text>
<text x="353" y="50.7">POSITIVE PUMP</text>
<text x="56.4" y="58.4">ELECTRICAL CONTROL, GREEN</text>
<text x="123.6" y="55.5">DUMMY</text>
<text x="190.8" y="55.2">2-WAY</text>
<text x="265.4" y="58.4">MANUAL CHANGE-OVER VALVE</text>
<text x="353" y="60">VACUUM PUMP</text>
<text x="56.4" y="63.4">AIR CONTROL, BLUE</text>
<text x="107.9" y="64.5">FIRST LETTER</text>
<text x="190.8" y="63.7">MANUAL PLUG COCK</text>
<text x="265.4" y="65">MANUAL CONTROL VALVE</text>
<text x="56.4" y="68.4">LIQUID CONTROL, ORANGE</text>
<text x="107.9" y="69.8">Measured or initiation variable</text>
<text x="190.8" y="66.1">3-WAY</text>
<text x="353" y="69.2">LIQUID RING PUMP</text>
<text x="56.1" y="74.3">FLEXIBLE HOSE</text>
<text x="123.6" y="75.1">DENSITY</text>
<text x="190.8" y="75.6">MANUAL SANITARY</text>
<text x="190.8" y="78">CONTROL VALVE</text>
<text x="265.4" y="73.5">AIR RELEASE VALVE</text>
<text x="56.1" y="79.3">PIPE WITH HEATING</text>
<text x="56.1" y="81.9">OR COOLING JACKET</text>
<text x="123.3" y="83.5">OR VOLUME (L)</text>
<text x="123.6" y="80.9">FLOWRATE (L/H), MASSFLOW (KG/H)</text>
<text x="353" y="79">SCREW PUMP</text>
<text x="56.1" y="87.8">PIPE WITH HEATING</text>
<text x="123.6" y="88.5">POSITION</text>
<text x="190.8" y="88.3">FLOW CONTROL VALVE</text>
<text x="265.4" y="85.1">VACUUM RELEASE VALVE</text>
<text x="56.1" y="90.1">OR COOLING COIL</text>
<text x="56.4" y="95.2">CAP ON PIPE END</text>
<text x="123.6" y="95.2">LEVEL</text>
<text x="56.4" y="100.5">UNION</text>
<text x="190.8" y="99.1">SANITARY MODULATING VALVE</text>
<text x="265.4" y="97">PRESSURE RELEASE VALVE</text>
<text x="357.2" y="100.7">STEAM TRAP</text>
<text x="56.4" y="105.5">INSULATED PIPE</text>
<text x="123.6" y="102">PRESSURE/VACUUM</text>
<text x="265.4" y="103.6">CONSTANT FLOW/PRESSURE VALVE</text>
<text x="357.2" y="107.3">FILTER, STRAINER</text>
<text x="123.6" y="108.7">PRESSURE DIFFERENCE</text>
<text x="190.8" y="109.2">SANITARY NON-RETURN VALVE</text>
<text x="265.4" y="108.7">NON-RETURN VALVE</text>
<text x="56.1" y="114.5">LIMIT OF DELIVERY</text>
<text x="123.6" y="115.5">QUALITY*</text>
<text x="190.8" y="118.7">SANITARY MANUAL VALVE</text>
<text x="265.4" y="115.5">AUTOMATIC SHUT-OFF VALVE</text>
<text x="357.2" y="115.8">SIGHT GLASS</text>
<text x="56.1" y="122.1">ORIFICE</text>
<text x="123.6" y="122.1">TEMPERATURE</text>
<text x="265.4" y="122.1">AUTOMATIC CHANGE- OVER VALVE</text>
<text x="357.2" y="122.4">AGITATOR</text>
<text x="123.6" y="129">WEIGHT</text>
<text x="191" y="128.2">SANITARY AUTOMATIC VALVE</text>
<text x="265.4" y="129">AUTOMATIC MODULATING</text>
<text x="265.4" y="131.4">VALVE 2-WAY</text>
<text x="357.2" y="131.7">CLEANING DEVICE</text>
<text x="123.6" y="135.6">FREQUENCY/SPEED</text>
<text x="265.4" y="135.6">AUTOMATIC MODULATING</text>
<text x="107.9" y="143.6">SECOND LETTER</text>
<text x="190.8" y="138">SANITARY MANUAL BUTTERFLY VALVE</text>
<text x="265.4" y="138.3">VALVE 3-WAY</text>
<text x="357.2" y="139.3">EJECTOR/INJECTOR</text>
<text x="41" y="146.5">A</text>
<text x="41" y="149.4">IA</text>
<text x="52.9" y="149.4">INSTRUMENT AIR</text>
<text x="53.2" y="146.5">AIR</text>
<text x="107.9" y="148.6">Display of output function</text>
<text x="191" y="147.5">NORMALLY CLOSED, NC</text>
<text x="191" y="145.2">SANITARY AUTOMATIC BUTTERFLY VALVE</text>
<text x="265.1" y="145.7">SOLENOID VALVE</text>
<text x="357.2" y="149.4">DRAIN/FUNNEL</text>
<text x="41" y="152.3">SA</text>
<text x="41" y="155.2">C</text>
<text x="53.2" y="152.3">SANITARY AIR</text>
<text x="53.2" y="155.2">CONDENSATE</text>
<text x="123.6" y="155.8">CONTROLLING</text>
<text x="191" y="155">SANITARY AUTOMATIC BUTTERFLY VALVE</text>
<text x="41" y="158.1">D</text>
<text x="41" y="161">S</text>
<text x="53.2" y="158.1">DRAIN</text>
<text x="53.2" y="161">STEAM</text>
<text x="191" y="157.6">NORMALLY OPEN, NO</text>
<text x="357.2" y="161">EXPANSION VESSEL</text>
<text x="41" y="164">W</text>
<text x="41" y="166.9">CW</text>
<text x="53.2" y="164">WATER</text>
<text x="53.2" y="166.9">COOLING WATER</text>
<text x="123.6" y="162.6">SENSING ELEMENT</text>
<text x="191.3" y="166.6">SANITARY MIXPROOF VALVE</text>
<text x="268.8" y="165.8">HAND ACTUATOR</text>
<text x="41" y="169.8">HW</text>
<text x="41" y="172.7">IW</text>
<text x="52.9" y="169.8">HOT WATER</text>
<text x="52.9" y="172.7">ICE WATER</text>
<text x="123.6" y="169.2">INDICATING</text>
<text x="191.3" y="169.2">CLEANING OF SPINDLE AND CHAMBER</text>
<text x="268.6" y="171.9">MODULATING ACTUATOR</text>
<text x="41" y="175.6">SW</text>
<text x="41" y="178.5">TW</text>
<text x="53.2" y="175.6">SOFTENED WATER</text>
<text x="53.2" y="178.5">TOWER WATER</text>
<text x="123.6" y="175.9">RECORDING</text>
<text x="191.3" y="177.7">SANITARY MIXPROOF VALVE</text>
<text x="268.6" y="179.3">ON/OFF ACTUATOR</text>
<text x="356.9" y="175.3">SILENCER</text>
<text x="41" y="181.4">GW</text>
<text x="41" y="184.3">G</text>
<text x="53.2" y="181.4">GLYCOL WATER</text>
<text x="53.2" y="184.3">GAS</text>
<text x="123.6" y="182.7">SWITCHING</text>
<text x="41" y="187.2">--R</text>
<text x="41" y="190.1">--C</text>
<text x="53.2" y="187.2">RETURN</text>
<text x="53.2" y="190.1">CIRCULATION</text>
<text x="123.6" y="189.4">TRANSMITTING</text>
<text x="191.3" y="189.4">TANK OUTLET</text>
<text x="191.3" y="187">SANITARY MIXPROOF VALVE</text>
<text x="268.8" y="186.2">SOLENOID ACTUATOR</text>
<text x="41" y="193.1">CIP PR</text>
<text x="41" y="196">CIP R</text>
<text x="53.2" y="193.1">CLEANING PRESSURE LINE</text>
<text x="53.2" y="196">CLEANING RETURN LINE</text>
<text x="123.6" y="196.2">CONVERTING</text>
<text x="268.8" y="192.8">ELECTRIC MOTOR</text>
<text x="357.2" y="193.1">PLATE HEAT EXCHANGER</text>
<text x="191.3" y="198.6">ASEPTIC SAMPLING VALVE</text>
<text x="268.3" y="199.4">SPRING</text>
<text x="107.9" y="204.2">THIRD LETTER</text>
<text x="107.9" y="209.2">Qualifying letter</text>
<text x="191.6" y="209.7">SANITARY SAMPLING VALVE</text>
<text x="268.3" y="206.3">FLOAT</text>
<text x="268.6" y="213.4">TOP UNIT</text>
<text x="123.6" y="216.1">HIGH</text>
<text x="191.3" y="220.6">AIR BLOW VALVE</text>
<text x="268.3" y="219.8">FEEDBACK UNIT</text>
<text x="357.2" y="216.6">TUBULAR HEAT EXCHANGER</text>
<text x="123.6" y="223">MEDIUM</text>
<text x="123.6" y="229.8">LOW</text>
<text x="108.2" y="237.5">*TYPE OF QUALITY</text>
<text x="357.2" y="237.2">STATIC MIXER</text>
<text x="123.6" y="244.9">BRIX</text>
<text x="123.6" y="251.8">pH</text>
<text x="123.6" y="258.4">CONDUCTIVITY</text>
<text x="123.6" y="265.3">TURBIDITY</text>
</g>
<g font-size="2.1">
<text x="289.7" y="14.5">Rev</text>
<text x="325.7" y="14.2">Description</text>
<text x="370.4" y="14.2">Designer</text>
<text x="382.3" y="14.2">Appr. By</text>
<text x="396.9" y="14.5">Date</text>
</g>
<g font-size="1.6">
<text x="112.2" y="74.8">D</text>
<text x="112.4" y="81.7">F</text>
<text x="112.2" y="88.3">P</text>
<text x="112.4" y="95.2">L</text>
<text x="112.2" y="101.8">P</text>
<text x="112.4" y="108.4">Pd</text>
<text x="112.2" y="115.3">Q</text>
<text x="112.4" y="121.9">T</text>
<text x="111.9" y="128.8">W</text>
<text x="112.2" y="135.4">S</text>
<text x="112.7" y="155.5">C</text>
<text x="113" y="162.4">E</text>
<text x="113.2" y="169">I</text>
<text x="112.7" y="175.6">R</text>
<text x="113" y="182.5">S</text>
<text x="113" y="189.1">T</text>
<text x="113" y="196">X</text>
<text x="113.5" y="216.1">H</text>
<text x="113.5" y="222.7">M</text>
<text x="113.5" y="229.6">L</text>
<text x="112.7" y="244.7">Q</text>
<text x="115.6" y="242.5">BRIX</text>
<text x="112.7" y="251.3">Q</text>
<text x="115.6" y="249.1">PH</text>
<text x="115.6" y="256">COND</text>
<text x="112.7" y="258.1">Q</text>
<text x="115.6" y="262.6">TURB</text>
<text x="112.7" y="264.8">Q</text>
</g>
<g font-size="1.3">
<text x="14" y="56.5" transform="rotate(-90 14 56.5)">This drawing must not without the consent of Tetra Pak</text>
<text x="15.9" y="56.5" transform="rotate(-90 15.9 56.5)">be copied, transmitted or disclosed to any third party.</text>
<text x="18" y="56.3" transform="rotate(-90 18 56.3)">Only to the extent expressly agreed by us this document</text>
<text x="19.8" y="56.5" transform="rotate(-90 19.8 56.5)">may constitute a contractual obligation on our part.</text>
<text x="288.9" y="265">Machine No</text>
<text x="324.4" y="265">Designer</text>
<text x="336.5" y="265">Appr. By</text>
<text x="348.5" y="265">Date</text>
<text x="369.9" y="265">File Name</text>
<text x="288.9" y="271.9">Company</text>
<text x="336.5" y="271.9">Format</text>
<text x="348.5" y="271.9">Template</text>
<text x="336.5" y="278.5">Scale</text>
<text x="348.5" y="278.5">Document No</text>
<text x="396.6" y="278.5">Revision</text>
</g>
</svg>
